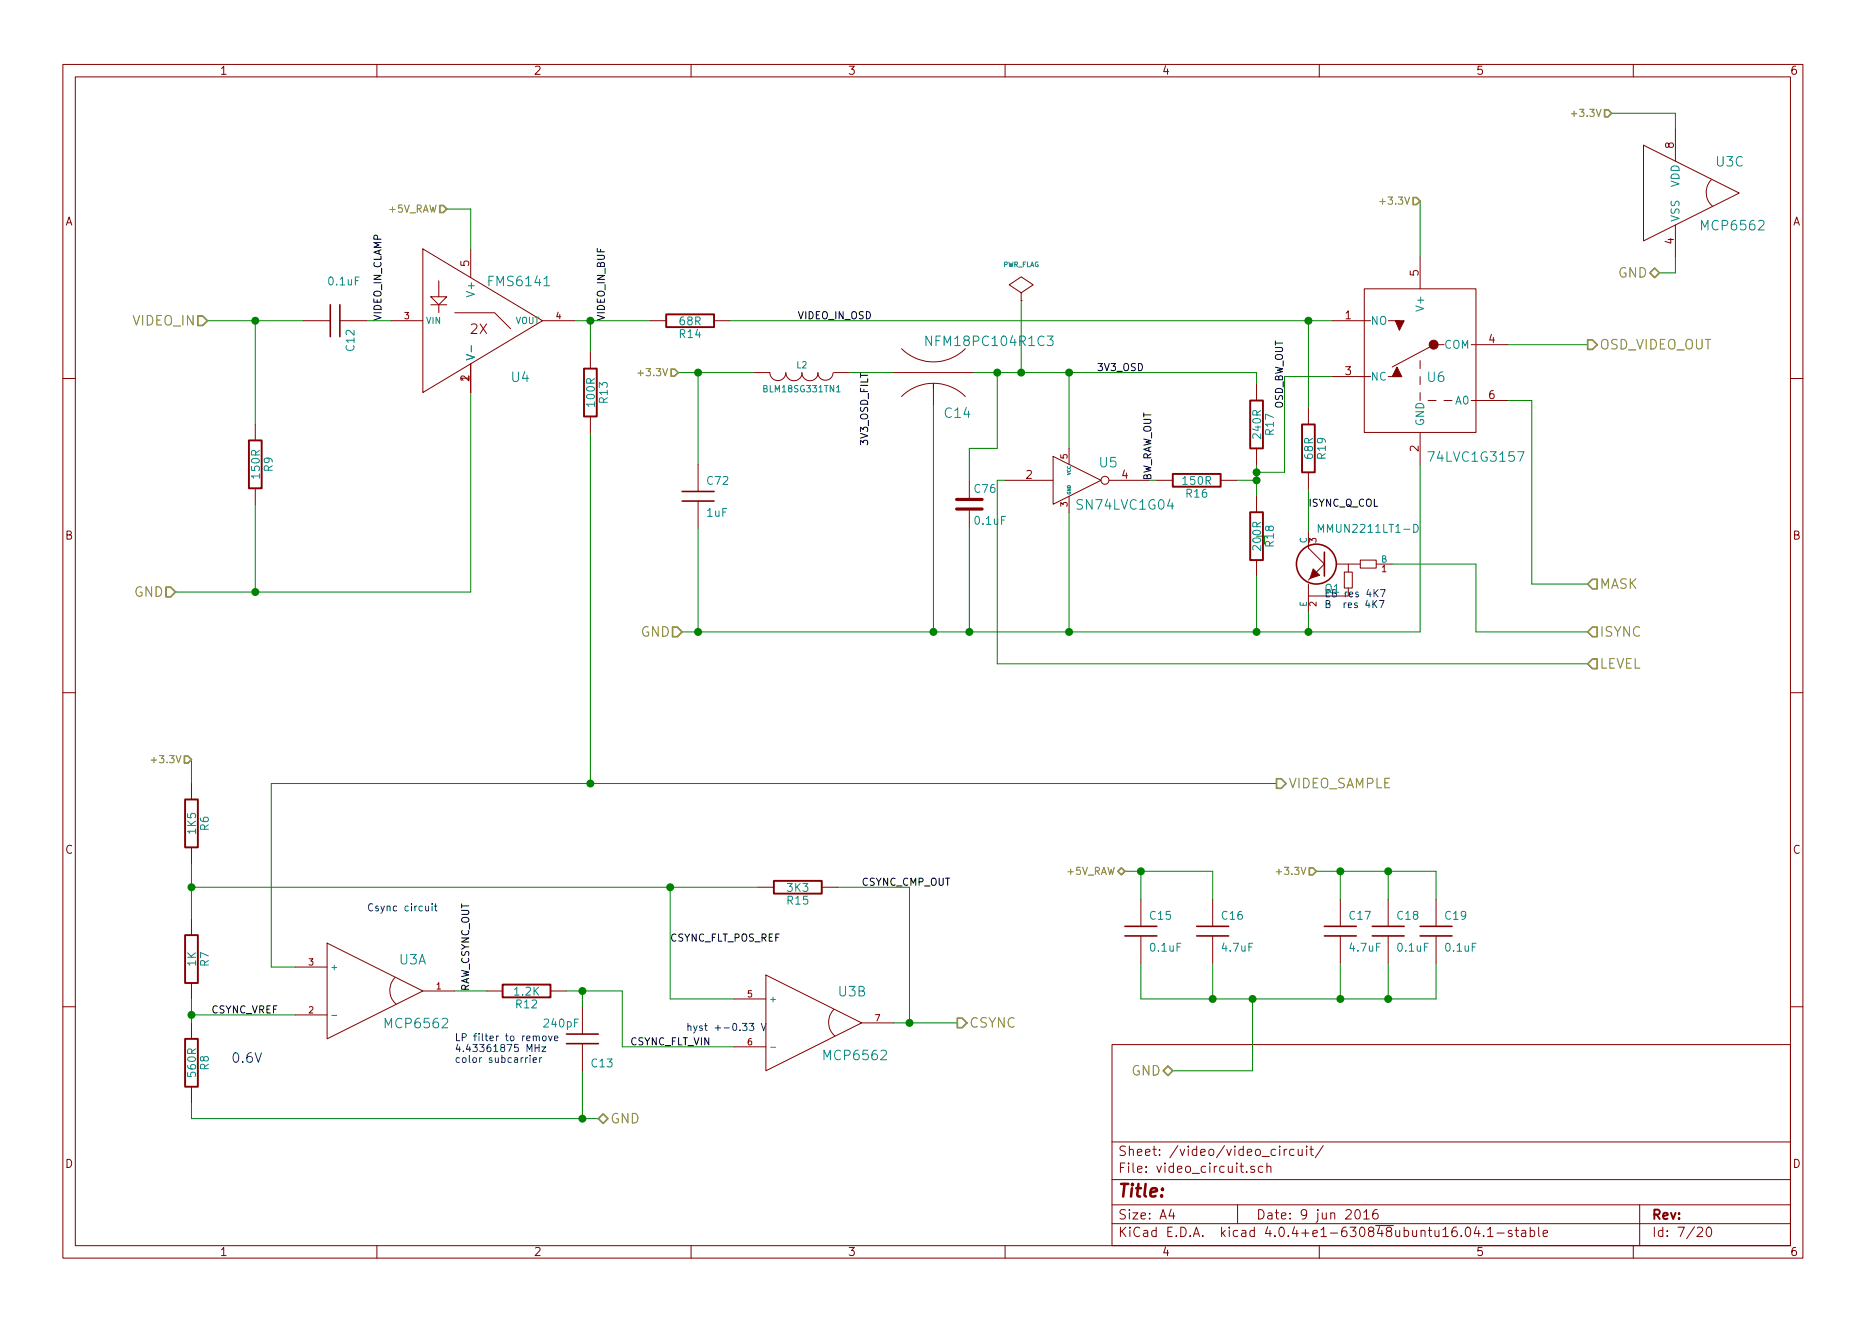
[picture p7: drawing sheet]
<svg xmlns="http://www.w3.org/2000/svg" width="297mm" height="210mm" viewBox="0 0 297 210" stroke-linecap="round" stroke-linejoin="round" font-family="sans-serif">
<g fill="none" stroke="#840000" stroke-width=".16">
<path d="M10 10.3h277v189.9h-277zM12 12.2h273v186.1h-273zM60 10.3v1.9M110 10.3v1.9M160 10.3v1.9M210 10.3v1.9M260 10.3v1.9M67.3 39.6l19.1 11.4-19.1 11.5zM74.9 39.6v4.6M261.6 23.1l15.3 7.6-15.3 7.6zM266.7 20.6v5M266.7 35.8v5.1"/>
<path d="M272.4 28.6a2.89 2.89 0 0 0 .2 4.2M48.3 51h4.3M54.1 51h4.3M62.2 51h5.1M68.6 47.2h2.5l-1.3 1.3zM68.6 48.5h2.5M69.8 44.7v2.5M69.8 48.5v1.3M72.4 49.8h6.3l2.6 2.5M74.9 57.9v4.6M86.4 51h5M94 56.1v2.6"/>
<path d="M103.5 51h2.5M113.7 51h2.5M120 59.3h2.6M122.6 59.3a1.27 1.27 0 0 0 1.2 1.3 1.27 1.27 0 0 0 1.3-1.3 1.3 1.3 0 0 0 1.3 1.3 1.3 1.3 0 0 0 1.3-1.3M127.6 59.3a1.3 1.3 0 0 0 1.3 1.3 1.3 1.3 0 0 0 1.3-1.3M130.2 59.3a1.22 1.22 0 0 0 1.2 1.2 1.22 1.22 0 0 0 1.2-1.2M132.7 59.3h2.6M142.2 59.3h12.7M143.5 55.5a7.2 7.2 0 0 0 10.2 0M162.6 47.9h.1M162.6 46.6l1.9-1.3-1.9-1.2-1.9 1.2 1.9 1.3v1.3M212.1 59.9h6.1"/>
<path d="M212.1 51h6.1M217.2 46h17.7v22.8h-17.7zM221 59.9h2.1M221 51h1.8M226.1 40.9v5.1M226.1 57.4v1.3M226.1 59.9v1.3M227.6 55.2l-6 3.2M229 54.9h.9M234.2 54.9h.6M234.9 54.9h5.1M10 60.2h2"/>
<path d="M40.6 67.6v2.5M40.6 77.7v2.6M94 66.3v2.5M111.1 73.9v4.3M111.1 79.8v4.3M143.5 63.1a7.2 7.2 0 0 1 10.2 0M148.6 61.8v-.8v.8M148.6 61.8v2.6M154.3 76.4v2.8M160 76.4h7.6M167.6 72.6l7.7 3.8-7.7 3.9zM170.2 71.4v2.5"/>
<path d="M170.2 79v2.5M176.5 76.4h6.4M184.1 76.4h2.6M194.3 76.4h2.5M200 61.2v2.5M200 71.4v2.5M200 79v2.5M208.3 65v2.6M208.3 75.2v2.5M226.1 62.5v1.2M226.1 68.8v5.1M227.3 63.7h1.3"/>
<path d="M229.9 63.7h1.2M234.2 63.7h5.8M285 60.2h2M154.3 81.3v2.8M200 89.1v2.6M208.3 84.7v2.5l2.5 2.6-1.3 1.3M208.3 93v1.9h6.3v-1.3M208.3 94.9v2.5M208.5 92.1l-.2 .2M212.7 89.8h3.8zM214 91.1h1.3v2.5h-1.3zM214.6 89.8v1.3z"/>
<path d="M216.5 89.1h2.6v1.3h-2.6zM219.1 89.8h2.5M10 110.3h2M285 110.3h2M30.5 124.7v2.5M30.5 134.9v2.5M30.5 146.3v2.5M30.5 156.5v2.5M47 153.9h5.1M52.1 150.1l15.2 7.6-15.2 7.6zM62.9 155.6a2.89 2.89 0 0 0 .1 4.2M67.3 157.7h5.1"/>
<path d="M77.5 157.7h2.5M87.6 157.7h2.6M116.8 159h5.1M120.6 141.2h2.6M121.9 155.2l15.3 7.6-15.3 7.6zM130.8 141.2h2.5M181.6 143.1v4.3M181.6 149v4.3M193 143.1v4.3M193 149v4.3M213.4 143.1v4.3M213.4 149v4.3"/>
<path d="M221 143.1v4.3M221 149v4.3M228.6 143.1v4.3M228.6 149v4.3M10 160.2h2M30.5 162.8v2.5M30.5 173v2.5M47 161.5h5.1M92.7 160.3v4.3M92.7 166.1v4.3M116.8 166.6h5.1M132.7 160.7a2.89 2.89 0 0 0 .2 4.2"/>
<path d="M137.2 162.8h5M177 166.3h108v32h-108zM285 160.2h2M60 198.3v1.9M110 198.3v1.9M160 198.3v1.9M177 194.8h108M177 191.8h108M177 187.8h108M177 181.8h108M186.4 192.5l-.3 1h.9M186.8 193v1"/>
<path d="M197 191.8v3M199.7 185.7a.37 .37 0 0 0-.6 .1l.1 .2 .5 .2v.1l-.2 .3-.4-.1M201 185.7l-.4-.1-.3 .3 .1 .6 .2 .1 .4-.1M201.7 185.7l.2-.1 .4 .1v.9M201.7 185.1v1.5M203.7 182.4v.2M204.4 182.9v1M204.9 182.9l-.3 .1-.2 .2M206 183l-.4-.1-.3 .3 .1 .6 .2 .1 .4-.1M206.7 182.9v.9l.4 .1 .2-.1M207.3 182.9v1M208 182.4v.2"/>
<path d="M208 182.9v1M208.5 182.9h.6M208.7 182.4v1.3l.4 .2M210 198.3v1.9M210.6 182.3l-1.2 2M215.9 192.6a.34 .34 0 0 1 .6 .2 .77 .77 0 0 1-.5 1.2 .97 .97 0 0 1-.1-1.4zM217.1 193l.4-.5v1.5M217.1 194h.9M219.2 192.5a.59 .59 0 0 0-.7 .7l.1 .7 .2 .1 .5-.1 .1-.5-.2-.2-.4-.1-.3 .3M233.4 195.5a.35 .35 0 0 1 .4-.2 .35 .35 0 0 1 .2 .3 .77 .77 0 0 1-.4 1.2l-.2-.1a1.2 1.2 0 0 1 0-1.2zM235 195.2l-.3 1.1h.9M235.4 195.8v1"/>
<path d="M236.2 196.7v.1M236.8 195.8l.4-.5v1.5M236.8 196.8h.9M238.3 196.3h1.1M240.7 195.9a.37 .37 0 0 0-.6 .1l.1 .3 .5 .1v.1l-.2 .3-.4-.1M241.2 195.8h.5M241.4 195.3v1.3l.3 .2M242.2 195.9h.6l.1 .9M242.9 196.2l-.5 .1-.2 .2v.2l.2 .1 .5-.1M243.6 195.9a.48 .48 0 0 1 .6 .1v.7a.48 .48 0 0 1-.6 0M243.6 195.3v1.5M244.9 195.3v1.3l.2 .2"/>
<path d="M245.6 196.3l.8-.1-.1-.3-.4-.1-.3 .2 .1 .7h.6M260 198.3v1.9M261 191.8v6.5M270.2 195.5l.2-.2 .5 .1a.37 .37 0 0 1 .1 .6l-.9 .8h.9M271.8 195.5a.35 .35 0 0 1 .3-.2 .35 .35 0 0 1 .3 .3 .77 .77 0 0 1-.4 1.2l-.2-.1a1.2 1.2 0 0 1 0-1.2z"/>
<circle cx="175.9" cy="76.4" r=".63"/>
</g>
<g fill="none" stroke="#0000c2" stroke-width=".16">
<path d="M218.7 96.1l.5 .6M219.2 95.6l-.7 .6M219.6 95.6h.7l-.5 1.1M219.7 93.8h.8l-.5 1.2M67.7 144.2l.1 .7 .3 .1 .1-.1M68.2 144.2v.8M68.8 143.8v.1M68.8 144.2v.8M69.1 144.2h.5M69.3 143.8v1l.3 .2M84 168.3l-.3 .2M84.4 168v.1"/>
<path d="M84.4 168.3v.8M84.9 168.7l.5-.1-.1-.2-.3-.1-.1 .2v.6h.4M85.2 166.2v1.2M85.2 166.8h.6M85.4 165l.1-.1h.3l.1 .8M85.8 166.2v1.2M85.9 168.3v.8M86.2 168.3l-.3 .2M86.3 166.6h.6l-.6 .8h.6M86.4 165l.2-.1 .3 .1v.4l-.1 .2-.2 .1-.2-.1zM87.3 164.9l.3 .8 .3-.8M88.3 165.3l.5-.1-.1-.3h-.3l-.1 .1v.6h.4"/>
<path d="M119.3 162.9h.7l-.4 .4 .3 .1v.5l-.1 .1-.5-.1M121.2 162.9l.4 1.1 .3-1.1"/>
</g>
<path d="M75 55v1M148.3 53.5v1.5l-.9-1.5v1.5M166.7 53.5h.9l-.5 .6h.4l.1 .3v.5l-.3 .1h-.4l-.2-.1M133.2 62.4h.5M241.6 71.9h1l-.7 1.5M209.9 84.7v-1.2l.4 .8 .4-.8v1.2M225 83.5a.64 .64 0 0 1 .8 .6 .64 .64 0 0 1-.8 .6zM52.8 161.6h.8M122.7 166.7h.7" fill="none" stroke="#008484" stroke-width=".16"/>
<g fill="#008400" stroke="#008400" stroke-width=".25">
<circle cx="111.1" cy="100.6" r=".51"/>
<circle cx="148.6" cy="100.6" r=".51"/>
<circle cx="162.6" cy="59.3" r=".51"/>
<circle cx="193" cy="159" r=".51"/>
<circle cx="170.2" cy="59.3" r=".51"/>
<circle cx="208.3" cy="100.6" r=".51"/>
<circle cx="94" cy="51" r=".51"/>
<circle cx="92.7" cy="178" r=".51"/>
<circle cx="30.5" cy="141.2" r=".51"/>
<circle cx="30.5" cy="161.5" r=".51"/>
<circle cx="200" cy="75.2" r=".51"/>
<circle cx="40.6" cy="94.2" r=".51"/>
<circle cx="200" cy="76.4" r=".51"/>
<circle cx="221" cy="138.7" r=".51"/>
<circle cx="221" cy="159" r=".51"/>
<circle cx="92.7" cy="157.7" r=".51"/>
<circle cx="144.8" cy="162.8" r=".51"/>
<circle cx="213.4" cy="159" r=".51"/>
<circle cx="213.4" cy="138.7" r=".51"/>
<circle cx="199.4" cy="159" r=".51"/>
<circle cx="40.6" cy="51" r=".51"/>
<circle cx="200" cy="100.6" r=".51"/>
<circle cx="106.7" cy="141.2" r=".51"/>
<circle cx="208.3" cy="51" r=".51"/>
<circle cx="94" cy="124.7" r=".51"/>
<circle cx="170.2" cy="100.6" r=".51"/>
<circle cx="181.6" cy="138.7" r=".51"/>
<circle cx="111.1" cy="59.3" r=".51"/>
<circle cx="154.3" cy="100.6" r=".51"/>
<circle cx="158.8" cy="59.3" r=".51"/>
</g>
<g fill="none" stroke="#008400" stroke-width=".16">
<path d="M256.5 18h10.2v2.6M71.1 33.3h3.8v6.3M226.1 32v8.9M33 51h15.3M40.6 51v16.6M58.4 51h3.8M91.4 51h12.1M94 51v5.1M107.9 59.3h12.1M111.1 59.3v14.6M116.2 51h95.9M135.3 59.3h6.9"/>
<path d="M154.9 59.3h45.1v1.9M158.7 59.3v12.1h-4.4v5M162.6 47.9v11.4M170.2 59.3v12.1M208.3 51v14M212.1 59.9h-7.6v15.3h-4.5M240 54.9h12.7M266.7 40.9v2.5h-2.5M74.9 62.5v31.7h-47M94 68.8v55.9M148.6 64.4v36.2M160 76.4h-1.3v29.3h94"/>
<path d="M182.9 76.4h1.2M196.8 76.4h3.2M200 73.9v5.1M208.3 77.7v7M226.1 73.9v26.7h-117.5M240 63.7h3.8v29.3h8.9M40.6 80.3v13.9M111.1 84.1v16.5M154.3 84.1v16.5M170.2 81.5v19.1M200 91.7v8.9M208.3 97.4v3.2"/>
<path d="M221.6 89.8h13.3v10.8h17.8M30.5 120.9v3.8M30.5 137.4v8.9M179.1 138.7h13.9v4.4M181.6 138.7v4.4M203.2 124.7h-160v29.2h3.8M209.5 138.7h19.1v4.4M213.4 138.7v4.4M221 138.7v4.4M30.5 159v3.8M30.5 141.2h90.1M72.4 157.7h5.1"/>
<path d="M90.2 157.7h8.9v8.9h17.7M92.7 157.7v2.6M106.7 141.2v17.8h10.1M133.3 141.2h11.5v21.6M181.6 153.3v5.7h47v-5.7M193 153.3v5.7M199.4 159v11.4h-12.7M213.4 153.3v5.7M221 153.3v5.7M30.5 175.5v2.5h64.7M30.5 161.5h16.5M92.7 170.4v7.6"/>
<path d="M142.2 162.8h10.2"/>
</g>
<g fill="none" stroke="#840000" stroke-width=".25">
<path d="M52.6 48.5v5.1M54.1 48.5v5.1M108.6 79.8h5.1M108.6 78.2h5.1M210.8 87.9v3.8M179.1 149h5M179.1 147.4h5M190.5 149h5.1M190.5 147.4h5.1M210.8 149h5.1M210.8 147.4h5.1M218.4 149h5.1"/>
<path d="M218.4 147.4h5.1M226.1 149h5M226.1 147.4h5M90.2 166.1h5M90.2 164.6h5"/>
<circle cx="209.5" cy="89.8" r="3.2"/>
</g>
<path d="M93 58.7h2v7.6h-2zM106 50h7.7v2.1h-7.7zM39.6 70.1h2.1v7.6h-2.1zM186.7 75.4h7.6v2.1h-7.6zM199 63.7h2v7.7h-2zM207.3 67.6h2v7.6h-2zM199 81.5h2v7.6h-2zM29.5 127.2h2v7.7h-2zM29.5 148.8h2v7.7h-2zM80 156.7h7.6v2h-7.6zM123.2 140.2h7.6v2h-7.6zM29.5 165.3h2v7.7h-2z" fill="none" stroke="#840000" stroke-width=".3"/>
<g fill="none" stroke="#848400" stroke-width=".25">
<path d="M255.4 17.5h.6l.5 .5-.5 .6h-.6zM70 32.7h.6l.5 .6-.5 .5h-.6zM224.9 31.4h.6l.6 .6-.6 .6h-.6zM31.5 50.3h.8l.7 .7-.7 .8h-.8zM106.8 58.7h.6l.5 .6-.5 .6h-.6zM252.7 54.1h.8l.8 .8-.8 .7h-.8zM263.4 42.7l.8 .7-.8 .8-.8-.8zM26.4 93.5h.8l.7 .7-.7 .8h-.8zM107.1 99.8h.7l.8 .8-.8 .7h-.7zM253.5 99.8h.8v1.5h-.8l-.8-.7zM253.5 92.2h.8v1.5h-.8l-.8-.7zM252.7 105.7l.8-.8h.8v1.5h-.8z"/>
<path d="M29.4 120.3h.5l.6 .6-.6 .6h-.5zM178 138.7l.5-.6 .6 .6-.6 .5zM203.2 123.9h.8l.7 .8-.7 .8h-.8zM208.4 138.1h.6l.5 .6-.5 .5h-.6zM95.2 178l.8-.7 .8 .7-.8 .8zM152.4 162h.8l.7 .8-.7 .8h-.8zM185.2 170.4l.7-.7 .8 .7-.8 .8z"/>
</g>
<path d="M250.1 18.1h.9M219.7 32.1h.8M101.5 59.4h.9M24.1 121h.8M203.1 138.8h.9" fill="none" stroke="#848400" stroke-width=".16"/>
<g fill="#840000" stroke="#840000" stroke-width=".16">
<path d="M209 90.5l1.1 1.1-1.6 .5z"/>
<path d="M222.4 58.4l.7 1.5h-1.5z"/>
<path d="M222.1 51h1.4l-.7 1.6z"/>
<circle cx="228.2" cy="54.9" r=".71"/>
</g>
<path d="M152.3 79.5h4M152.3 81h4" fill="none" stroke="#840000" stroke-width=".51"/>
<text font-size="2.8" fill="#840000" x="178" y="190.5">Title:</text>
<g font-size="2.1" fill="#008484">
<text x="273.2" y="26.5">U3C</text>
<text x="271.1" y="36.7">MCP6562</text>
<text x="78" y="45.6">FMS6141</text>
<text x="148.1" y="55.1">NFM18PC104R1C3</text>
<text x="81.5" y="60.8">U4</text>
<text x="227.3" y="60.8">U6</text>
<text x="150.5" y="66.5">C14</text>
<text x="175.1" y="74.4">U5</text>
<text x="227.9" y="73.5">74LVC1G3157</text>
<text x="171.7" y="81.1">SN74LVC1G04</text>
<text x="63.6" y="153.5">U3A</text>
<text x="133.5" y="158.6">U3B</text>
<text x="61.5" y="163.7">MCP6562</text>
<text x="131.4" y="168.8">MCP6562</text>
</g>
<g font-size="2.1" fill="#848400">
<text x="257.5" y="44.2">GND</text>
<text x="21.2" y="51.8">VIDEO_IN</text>
<text x="254.7" y="55.6">OSD_VIDEO_OUT</text>
<text x="21.3" y="95">GND</text>
<text x="254.7" y="93.7">MASK</text>
<text x="101.9" y="101.3">GND</text>
<text x="254.7" y="101.3">ISYNC</text>
<text x="254.7" y="106.4">LEVEL</text>
<text x="205.1" y="125.5">VIDEO_SAMPLE</text>
<text x="154.3" y="163.6">CSYNC</text>
<text x="180" y="171.2">GND</text>
<text x="97.2" y="178.8">GND</text>
</g>
<g font-size="2.1" fill="#840000">
<text x="74.9" y="53.2">2X</text>
<text x="178" y="184">Sheet: /video/video_circuit/</text>
<text x="178" y="186.7">File: video_circuit.sch</text>
<text x="178" y="196.9">KiCad E.D.A. kicad 4.0.4+e1-630848ubuntu16.04.1-stable</text>
<text x="178" y="194.1">Size: A4</text>
<text x="200" y="194.1">Date: 9 jun 2016</text>
<text x="263" y="194.1">Rev:</text>
<text x="263" y="196.9">Id: 7/20</text>
</g>
<text font-size="2.1" fill="#0000c2" x="36.8" y="169.2">0.6V</text>
<g font-size="1.8" fill="#840000">
<text x="35" y="11.9">1</text>
<text x="85" y="11.9">2</text>
<text x="135" y="11.9">3</text>
<text x="185" y="11.9">4</text>
<text x="235" y="11.9">5</text>
<text x="285" y="11.9">6</text>
<text x="266.4" y="23.6" transform="rotate(-90 266.4 23.6)">8</text>
<text x="10.4" y="35.9">A</text>
<text x="285.4" y="35.9">A</text>
<text x="266.4" y="38.8" transform="rotate(-90 266.4 38.8)">4</text>
<text x="74.7" y="42.4" transform="rotate(-90 74.7 42.4)">5</text>
<text x="225.8" y="43.9" transform="rotate(-90 225.8 43.9)">5</text>
<text x="214.1" y="50.8">1</text>
<text x="214.1" y="59.7">3</text>
<text x="237" y="54.6">4</text>
<text x="74.7" y="60.7" transform="rotate(-90 74.7 60.7)">1</text>
<text x="237" y="63.5">6</text>
<text x="225.8" y="71.9" transform="rotate(-90 225.8 71.9)">2</text>
<text x="163.3" y="76.2">2</text>
<text x="178.6" y="76.2">4</text>
<text x="10.4" y="85.9">B</text>
<text x="285.4" y="85.9">B</text>
<text x="10.4" y="135.9">C</text>
<text x="285.4" y="135.9">C</text>
<text x="10.4" y="185.9">D</text>
<text x="285.4" y="185.9">D</text>
<text x="35" y="199.9">1</text>
<text x="85" y="199.9">2</text>
<text x="135" y="199.9">3</text>
<text x="185" y="199.9">4</text>
<text x="235" y="199.9">5</text>
<text x="285" y="199.9">6</text>
</g>
<g font-size="1.8" fill="#008484">
<text x="267.3" y="29.9" transform="rotate(-90 267.3 29.9)">VDD</text>
<text x="267.3" y="35.3" transform="rotate(-90 267.3 35.3)">VSS</text>
<text x="52.4" y="45.4">0.1uF</text>
<text x="75.6" y="46.9" transform="rotate(-90 75.6 46.9)">V+</text>
<text x="108.2" y="53.8">R14</text>
<text x="108.2" y="51.8">68R</text>
<text x="218.2" y="51.7">NO</text>
<text x="226.7" y="49.2" transform="rotate(-90 226.7 49.2)">V+</text>
<text x="56.4" y="55.8" transform="rotate(-90 56.4 55.8)">C12</text>
<text x="75.6" y="57.4" transform="rotate(-90 75.6 57.4)">V-</text>
<text x="229.8" y="55.5">COM</text>
<text x="94.7" y="64.6" transform="rotate(-90 94.7 64.6)">100R</text>
<text x="96.7" y="64.1" transform="rotate(-90 96.7 64.1)">R13</text>
<text x="218.2" y="60.6">NC</text>
<text x="231.7" y="64.4">A0</text>
<text x="200.7" y="69.7" transform="rotate(-90 200.7 69.7)">240R</text>
<text x="202.8" y="69.2" transform="rotate(-90 202.8 69.2)">R17</text>
<text x="226.7" y="67.8" transform="rotate(-90 226.7 67.8)">GND</text>
<text x="41.4" y="76" transform="rotate(-90 41.4 76)">150R</text>
<text x="43.4" y="75" transform="rotate(-90 43.4 75)">R9</text>
<text x="112.6" y="77.2">C72</text>
<text x="188.4" y="77.2">150R</text>
<text x="209" y="73" transform="rotate(-90 209 73)">68R</text>
<text x="211" y="73" transform="rotate(-90 211 73)">R19</text>
<text x="112.5" y="82.2">1uF</text>
<text x="155.2" y="78.4">C76</text>
<text x="155.3" y="83.5">0.1uF</text>
<text x="188.9" y="79.2">R16</text>
<text x="200.7" y="87.4" transform="rotate(-90 200.7 87.4)">200R</text>
<text x="202.8" y="87" transform="rotate(-90 202.8 87)">R18</text>
<text x="210.6" y="84.8">MMUN2211LT1-D</text>
<text x="210.9" y="94.3">Q1</text>
<text x="31.2" y="132.7" transform="rotate(-90 31.2 132.7)">1K5</text>
<text x="33.2" y="132.2" transform="rotate(-90 33.2 132.2)">R6</text>
<text x="125.4" y="144">R15</text>
<text x="125.4" y="141.9">3K3</text>
<text x="183.1" y="146.4">C15</text>
<text x="194.5" y="146.4">C16</text>
<text x="214.9" y="146.4">C17</text>
<text x="222.5" y="146.4">C18</text>
<text x="230.1" y="146.4">C19</text>
<text x="31.2" y="153.8" transform="rotate(-90 31.2 153.8)">1K</text>
<text x="33.2" y="153.8" transform="rotate(-90 33.2 153.8)">R7</text>
<text x="183.2" y="151.5">0.1uF</text>
<text x="194.6" y="151.5">4.7uF</text>
<text x="215" y="151.5">4.7uF</text>
<text x="222.6" y="151.5">0.1uF</text>
<text x="230.2" y="151.5">0.1uF</text>
<text x="82" y="158.4">1.2K</text>
<text x="82.2" y="160.5">R12</text>
<text x="86.8" y="163.5">240pF</text>
<text x="31.2" y="171.3" transform="rotate(-90 31.2 171.3)">560R</text>
<text x="33.2" y="170.3" transform="rotate(-90 33.2 170.3)">R8</text>
<text x="94.2" y="169.9">C13</text>
</g>
<g font-size="1.6" fill="#848400">
<text x="250.8" y="18.6">+3.3V</text>
<text x="62" y="33.8">+5V_RAW</text>
<text x="220.3" y="32.6">+3.3V</text>
<text x="102.2" y="59.9">+3.3V</text>
<text x="24.7" y="121.5">+3.3V</text>
<text x="170" y="139.2">+5V_RAW</text>
<text x="203.8" y="139.2">+3.3V</text>
</g>
<g font-size="1.6">
<text x="60.7" y="51" transform="rotate(-90 60.7 51)">VIDEO_IN_CLAMP</text>
<text x="96.3" y="51" transform="rotate(-90 96.3 51)">VIDEO_IN_BUF</text>
<text x="127" y="50.8">VIDEO_IN_OSD</text>
<text x="174.6" y="59">3V3_OSD</text>
<text x="204.2" y="65" transform="rotate(-90 204.2 65)">OSD_BW_OUT</text>
<text x="138.2" y="70.7" transform="rotate(-90 138.2 70.7)">3V3_OSD_FILT</text>
<text x="183.3" y="76.4" transform="rotate(-90 183.3 76.4)">BW_RAW_OUT</text>
<text x="208.3" y="80.6">ISYNC_Q_COL</text>
<text x="137.2" y="141">CSYNC_CMP_OUT</text>
<text x="106.7" y="149.9">CSYNC_FLT_POS_REF</text>
<text x="33.7" y="161.3">CSYNC_VREF</text>
<text x="74.7" y="157.7" transform="rotate(-90 74.7 157.7)">RAW_CSYNC_OUT</text>
<text x="100.3" y="166.4">CSYNC_FLT_VIN</text>
</g>
<g font-size="1.6" fill="#0000c2">
<text x="210.8" y="95">EB res 4K7</text>
<text x="210.8" y="96.8">B res 4K7</text>
<text x="58.4" y="145">Csync circuit</text>
<text x="72.4" y="165.7">LP filter to remove</text>
<text x="72.4" y="167.4">4.43361875 MHz</text>
<text x="109.2" y="164.1">hyst +-0.33 V</text>
<text x="72.4" y="169.2">color subcarrier</text>
</g>
<g font-size="1.4" fill="#840000">
<text x="64.4" y="50.8">3</text>
<text x="88.5" y="50.8">4</text>
<text x="169.9" y="73" transform="rotate(-90 169.9 73)">5</text>
<text x="169.9" y="80.6" transform="rotate(-90 169.9 80.6)">3</text>
<text x="209.5" y="86.4" transform="rotate(-90 209.5 86.4)">3</text>
<text x="220" y="91.1">1</text>
<text x="209.5" y="96.5" transform="rotate(-90 209.5 96.5)">2</text>
<text x="49.1" y="153.7">3</text>
<text x="49.1" y="161.3">2</text>
<text x="69.5" y="157.5">1</text>
<text x="119" y="158.7">5</text>
<text x="119" y="166.4">6</text>
<text x="139.3" y="162.6">7</text>
</g>
<g font-size="1.4" fill="#008484">
<text x="67.8" y="51.6">VIN</text>
<text x="81.9" y="51.6">VOUT</text>
<text x="126.8" y="58.6">L2</text>
<text x="121.8" y="62.4">BLM18SG331TN1</text>
<text x="208" y="86.5" transform="rotate(-90 208 86.5)">C</text>
<text x="219.8" y="89.5">B</text>
<text x="208" y="96.6" transform="rotate(-90 208 96.6)">E</text>
<text x="52.6" y="154.4">+</text>
<text x="122.4" y="159.5">+</text>
</g>
<text font-size="1.1" fill="#008484" x="159.6" y="42.5">PWR_FLAG</text>
<g font-size=".7" fill="#008484">
<text x="170.4" y="75.7" transform="rotate(-90 170.4 75.7)">VCC</text>
<text x="170.4" y="78.7" transform="rotate(-90 170.4 78.7)">GND</text>
</g>
</svg>
